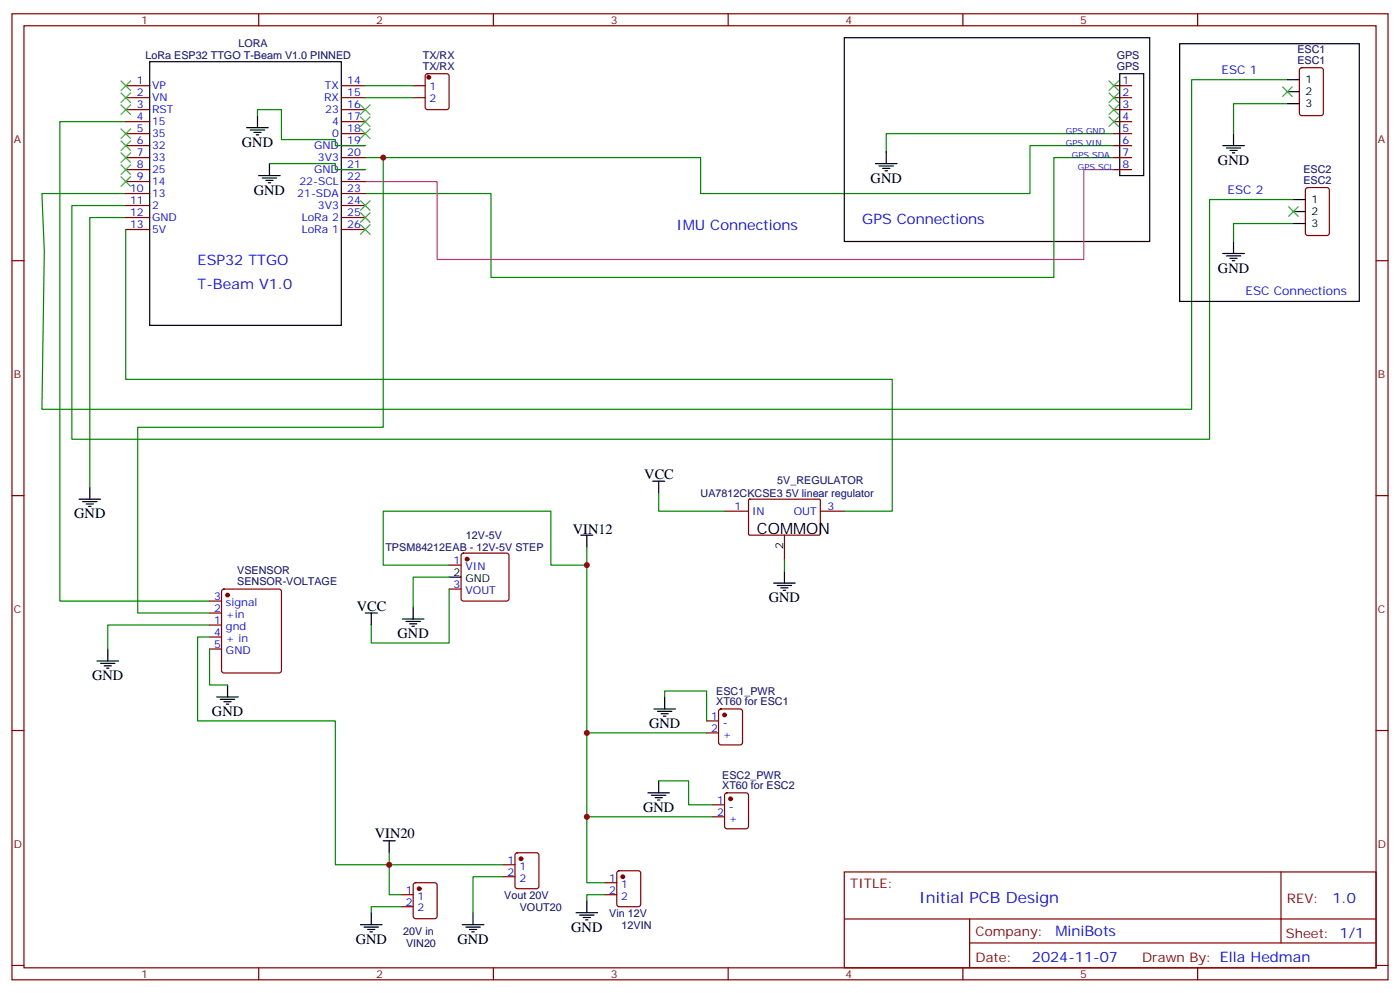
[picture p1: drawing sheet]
<svg xmlns="http://www.w3.org/2000/svg" width="412mm" height="292mm" viewBox="0 0 412 292" stroke-linecap="round" stroke-linejoin="round" font-family="sans-serif">
<g fill="none" stroke="#870000" stroke-width=".35">
<path d="M3.5 4.1h405.4v284.3h-405.4zM7.1 7.6h398.2v277.3h-398.2zM76.2 4.1v3.5M145.3 4.1v3.5M214.5 4.1v3.5M283.6 4.1v3.5M352.8 4.1v3.5M37 25.2h7.1M37 28.8h7.1M37 32.3h7.1M37 35.8h7.1M37 39.3h7.1"/>
<path d="M100.5 25.2h7.1M100.5 28.8h7.1M100.5 32.3h7.1M100.5 35.8h7.1M100.5 39.3h7.1M121.7 25.2h3.5M121.7 28.8h3.5M125.5 21.9l.4-.2h5.7l.6 .4 .1 9.5-.5 .6-5.9 .1-.6-.5-.1-9.4zM328.1 25.2h5.3M328.1 28.8h5.3M328.1 32.3h5.3M328.1 35.8h5.3"/>
<path d="M328.1 39.3h5.3M383 20.1l.5-.2h5.6l.7 .5v12.9l-.4 .7h-5.9l-.7-.4v-13zM37 42.9h7.1M37 46.4h7.1M37 49.9h7.1M37 53.4h7.1M37 57h7.1M100.5 42.9h7.1M100.5 46.4h7.1M100.5 49.9h7.1M100.5 53.4h7.1M100.5 57h7.1"/>
<path d="M328.1 42.9h5.3M328.1 46.4h5.3M328.1 49.9h5.3M384.8 55.4l.4-.2h5.7l.6 .4 .1 13-.5 .7h-5.9l-.6-.4-.1-13zM3.5 76.7h3.6M37 60.5h7.1M37 64h7.1M37 67.6h7.1M100.5 60.5h7.1M100.5 64h7.1M100.5 67.6h7.1M405.3 76.7h3.6"/>
<path d="M3.5 145.9h3.6M213.4 150.5h7.1M220.5 147.1l.3-.2 20.7 .1 .2 .3-.1 10-.3 .2h-20.6l-.2-.3zM231.1 157.5v7.1M241.7 150.5h7M405.3 145.9h3.6M61.7 176.9h3.6M65.5 173.6l.5-.2h16.2l.5 .2 .2 .5v23.3l-.2 .5-.5 .2h-16.2l-.5-.2-.2-.5v-23.3zM132.3 166.3h3.5M132.3 173.4h3.5M136.1 163l.4-.2h12.7l.5 .2 .2 .5v12.7l-.2 .5-.5 .2h-12.7l-.5-.2-.2-.5v-12.7zM61.7 180.4h3.6"/>
<path d="M61.7 184h3.6M61.7 187.5h3.6M61.7 191h3.6M3.5 215h3.6M208.1 212.2h3.6M208.1 215.7h3.6M211.9 208.9l.5-.2h5.6l.7 .4v9.4l-.4 .7-5.9 .1-.7-.5v-9.4zM405.3 215h3.6M209.9 236.9h3.5M213.7 233.6l.4-.2h5.7l.6 .4 .1 9.4-.5 .7h-5.9l-.6-.4-.1-9.4zM148.2 254.5h3.5M148.2 258.1h3.5"/>
<path d="M151.9 251.2l.5-.2h5.6l.7 .4v9.5l-.4 .6-5.9 .1-.7-.5v-9.4zM178.2 259.8h3.5M181.9 256.5l.5-.2h5.6l.7 .4v9.5l-.4 .6-5.9 .1-.7-.5v-9.4zM209.9 240.4h3.5M248.7 256.6h156.6v28.3h-156.6zM377.3 256.7v20.8M118.2 263.3h3.5M118.2 266.9h3.5M121.9 260l.5-.2h5.7l.6 .5 .1 9.4-.5 .6-5.9 .1-.6-.5-.1-9.4zM178.2 263.3h3.5M248.7 270.5h156.5M285.6 277.5h119.6"/>
<path d="M285.6 270.5v14.1M3.5 284.2h3.6M76.2 284.9v3.5M145.3 284.9v3.5M214.5 284.9v3.5M283.6 284.9v3.5M352.8 284.9v3.5M405.3 284.2h3.6"/>
</g>
<g fill="none" stroke="#008700" stroke-width=".35">
<path d="M37 35.8h-19.4v141.1h44.1M75.8 34v-1.7h7.1v8.8h15.9v1.8h8.8M107.6 25.2h14.1M107.6 28.8h14.1M328.1 39.3h-67v5.3M379.2 23.5h-28.2v97h-338.7l.8-46.6-.8-16.9h24.7M379.2 30.5h-15.8v8.8M79.4 48.2h19.4v1.7h8.8M112.9 46.4v79.4h-72.3v54.6h21.1M328.1 42.9h-24.7v14.1h-97v-10.6h-98.8M328.1 46.4h-17.7v35.3h-165.8v-24.7h-37M381 58.7h-24.7v70.6h-335.1v-68.8h15.8"/>
<path d="M37 64h-10.5v79.4M37 67.6v44.1h225.8v38.8h-14.1M381 65.8h-17.6v5.3M194 145.2v5.3h19.4M132.3 166.3h-19.4v-15.8h49.4v15.8h10.6M132.3 173.4v15.9h-22.9v-5.3M132.3 169.9h-10.6v8.8M172.9 161v98.8h5.3M231.1 164.6v3.5M61.7 184h-30v7M61.7 187.5h-3.5v24.7h40.6v42.3h49.4M61.7 191v10.6h5.3"/>
<path d="M172.9 215.7h35.2M195.8 205.1v-1.7h12.3v8.8M194 229.8h8.8v7.1h7.1M114.7 251v12.3h3.5M148.2 258.1h-8.9v10.5M172.9 240.4h37M118.2 266.9h-8.8v1.7M178.2 263.3h-5.3v1.8"/>
</g>
<g fill="none" stroke="#000" stroke-width=".35">
<path d="M44.1 18.2h56.4v77.6h-56.4zM248.7 11.1h90v60h-90zM347.5 12.9h52.9v75.8h-52.9zM72.7 37.6h6.3M73.7 38.3h4.3M74.8 39h2.1M75.5 39.7h.7M75.8 34v3.6M329.8 21.7h7.1v30h-7.1zM363.4 39.3v3.6M379.2 23.5h3.6M379.2 27h3.6"/>
<path d="M379.2 30.5h3.6M76.2 51.7h6.3M77.3 52.4h4.2M78.3 53.1h2.1M79 53.8h.7M79.4 48.2v3.5M257.9 48.2h6.3M258.9 48.9h4.3M260 49.6h2.1M260.7 50.3h.7M261.1 44.6v3.6M360.2 42.9h6.3"/>
<path d="M361.2 43.6h4.3M362.3 44.3h2.1M363 45h.7M381 58.7h3.5M360.2 74.6h6.3M361.2 75.3h4.3M362.3 76h2.1M363 76.7h.7M363.4 71.1v3.5M381 62.3h3.5M381 65.8h3.5M23.3 146.9h6.3"/>
<path d="M24.3 147.6h4.3M25.4 148.3h2.1M26.1 149h.7M26.5 143.4v3.5M171.1 157.5h3.5M172.9 157.5v3.5M192.3 141.6h3.5M194 141.6v3.6M121.7 178.7v3.5M132.3 169.9h3.5M227.9 171.6h6.3M229 172.3h4.2"/>
<path d="M230 173h2.1M230.7 173.7h.7M231.1 168.1v3.5M28.6 194.6h6.3M29.6 195.3h4.3M30.7 196h2.1M31.4 196.7h.7M31.7 191v3.6M107.6 180.4h3.5M109.4 180.4v3.6M118.5 182.2h6.4M119.6 182.9h4.2"/>
<path d="M120.6 183.6h2.2M121.4 184.3h.7M63.9 205.1h6.3M64.9 205.8h4.2M66 206.6h2.1M66.7 207.3h.7M67 201.6v3.5M192.6 208.7h6.4M193.7 209.4h4.2M194.7 210.1h2.1M195.4 210.8h.7M195.8 205.1v3.6"/>
<path d="M190.9 233.4h6.3M191.9 234.1h4.2M193 234.8h2.1M193.7 235.5h.7M194 229.8v3.6M112.9 247.5h3.5M114.7 247.5v3.5M106.2 272.2h6.3M107.2 272.9h4.3M108.3 273.6h2.1M109 274.3h.7M109.4 268.6v3.6"/>
<path d="M136.2 272.2h6.3M137.2 272.9h4.3M138.3 273.6h2.1M139 274.3h.7M139.3 268.6v3.6M169.7 268.6h6.3M170.7 269.3h4.3M171.8 270.1h2.1M172.5 270.8h.7M172.9 265.1v3.5"/>
</g>
<path d="M328.1 49.9h-8.8v26.5h-190.5v-23h-21.2" fill="none" stroke="#c39" stroke-width=".35"/>
<g fill="none" stroke="#3c3" stroke-width=".35">
<path d="M35.6 23.8l2.9 2.8M35.6 30.9l2.9 2.8M35.6 27.3l2.9 2.9M35.6 37.9l2.9 2.8M38.5 23.8l-2.9 2.8M38.5 30.9l-2.9 2.8M38.5 27.3l-2.9 2.9M38.5 37.9l-2.9 2.8M106.2 30.9l2.8 2.8M106.2 37.9l2.8 2.8M106.2 34.4l2.8 2.8M109 30.9l-2.8 2.8"/>
<path d="M109 37.9l-2.8 2.8M109 34.4l-2.8 2.8M326.7 23.8l2.8 2.8M326.7 27.3l2.8 2.9M326.7 30.9l2.8 2.8M326.7 34.4l2.8 2.8M329.5 23.8l-2.8 2.8M329.5 27.3l-2.8 2.9M329.5 30.9l-2.8 2.8M329.5 34.4l-2.8 2.8M377.8 25.6l2.8 2.8M380.6 25.6l-2.8 2.8"/>
<path d="M35.6 45l2.9 2.8M35.6 48.5l2.9 2.8M35.6 41.5l2.9 2.8M35.6 52l2.9 2.9M38.5 45l-2.9 2.8M38.5 48.5l-2.9 2.8M38.5 41.5l-2.9 2.8M38.5 52l-2.9 2.9M106.2 59.1l2.8 2.8M109 59.1l-2.8 2.8M106.2 66.1l2.8 2.9M106.2 62.6l2.8 2.8"/>
<path d="M109 66.1l-2.8 2.9M109 62.6l-2.8 2.8M379.6 60.9l2.8 2.8M382.4 60.9l-2.8 2.8"/>
</g>
<g fill="#870000" stroke="#870000" stroke-width=".35">
<circle cx="67" cy="175.2" r=".53"/>
<circle cx="153.5" cy="252.8" r=".53"/>
<circle cx="123.5" cy="261.6" r=".53"/>
<circle cx="183.4" cy="258.1" r=".53"/>
<circle cx="213.4" cy="210.4" r=".53"/>
<circle cx="215.2" cy="235.1" r=".53"/>
<circle cx="137.6" cy="164.6" r=".53"/>
<circle cx="126.3" cy="22.8" r=".53"/>
</g>
<g fill="#c00">
<circle cx="112.9" cy="46.4" r=".88"/>
<circle cx="114.7" cy="254.5" r=".88"/>
<circle cx="172.9" cy="240.4" r=".88"/>
<circle cx="172.9" cy="215.7" r=".88"/>
<circle cx="172.9" cy="166.3" r=".88"/>
</g>
<text font-size="4.6" x="223" y="157.2">COMMON</text>
<text font-size="4.6" fill="#00f" x="270.8" y="265.7">Initial PCB Design</text>
<g font-size="4.2">
<text x="71.3" y="43.2">GND</text>
<text x="256.5" y="53.8">GND</text>
<text x="358.8" y="48.5">GND</text>
<text x="74.8" y="57.3">GND</text>
<text x="358.8" y="80.3">GND</text>
<text x="189.8" y="140.9">VCC</text>
<text x="21.9" y="152.6">GND</text>
<text x="168.7" y="157.2">VIN12</text>
<text x="105.1" y="179.7">VCC</text>
<text x="226.5" y="177.3">GND</text>
<text x="117.1" y="187.9">GND</text>
<text x="27.2" y="200.2">GND</text>
<text x="62.4" y="210.8">GND</text>
<text x="191.2" y="214.3">GND</text>
<text x="189.4" y="239">GND</text>
<text x="110.4" y="246.8">VIN20</text>
<text x="168.3" y="274.3">GND</text>
<text x="104.8" y="277.8">GND</text>
<text x="134.8" y="277.8">GND</text>
</g>
<g font-size="4.2" fill="#00f">
<text x="254" y="65.8">GPS Connections</text>
<text x="199.3" y="67.6">IMU Connections</text>
<text x="58.2" y="78.1">ESP32 TTGO</text>
<text x="58.2" y="85.2">T-Beam V1.0</text>
<text x="392.5" y="265.9">1.0</text>
<text x="310.9" y="275.5">MiniBots</text>
<text x="304" y="283.3">2024-11-07</text>
</g>
<g font-size="3.9" fill="#800">
<text x="250.5" y="261.2">TITLE:</text>
<text x="379.1" y="265.9">REV:</text>
<text x="287.4" y="275.4">Company:</text>
<text x="378.7" y="276">Sheet: 1/1</text>
<text x="287.4" y="283.1">Date:</text>
<text x="336.4" y="283.2">Drawn By: Ella Hedman</text>
</g>
<g font-size="3.5" fill="#00f">
<text x="359.8" y="21.7">ESC 1</text>
<text x="361.6" y="57">ESC 2</text>
<text x="366.9" y="87">ESC Connections</text>
</g>
<g font-size="3.2" fill="#800">
<text x="41.6" y="7.1">1</text>
<text x="110.8" y="7.1">2</text>
<text x="179.9" y="7.1">3</text>
<text x="249.1" y="7.1">4</text>
<text x="318.2" y="7.1">5</text>
<text x="4.1" y="42.2">A</text>
<text x="405.9" y="42.2">A</text>
<text x="4.1" y="111.3">B</text>
<text x="405.9" y="111.3">B</text>
<text x="4.1" y="180.4">C</text>
<text x="405.9" y="180.4">C</text>
<text x="4.1" y="249.6">D</text>
<text x="405.9" y="249.6">D</text>
<text x="41.6" y="287.9">1</text>
<text x="110.8" y="287.9">2</text>
<text x="179.9" y="287.9">3</text>
<text x="249.1" y="287.9">4</text>
<text x="318.2" y="287.9">5</text>
</g>
<g font-size="3.2" fill="#000080">
<text x="42.9" y="17.5">LoRa ESP32 TTGO T-Beam V1.0 PINNED</text>
<text x="70.2" y="13.9">LORA</text>
<text x="124.5" y="17.5">TX/RX</text>
<text x="328.9" y="17.2">GPS</text>
<text x="382.2" y="15.7">ESC1</text>
<text x="124.5" y="20.6">TX/RX</text>
<text x="328.9" y="20.5">GPS</text>
<text x="382.2" y="18.9">ESC1</text>
<text x="383.9" y="51">ESC2</text>
<text x="383.9" y="54.2">ESC2</text>
<text x="229" y="142.5">5V_REGULATOR</text>
<text x="206.4" y="146.3">UA7812CKCSE3 5V linear regulator</text>
<text x="137.2" y="158.7">12V-5V</text>
<text x="113.5" y="162.2">TPSM84212EAB - 12V-5V STEP</text>
<text x="69.9" y="172.1">SENSOR-VOLTAGE</text>
<text x="69.9" y="168.9">VSENSOR</text>
<text x="211" y="207.5">XT60 for ESC1</text>
<text x="211" y="204.5">ESC1_PWR</text>
<text x="212.7" y="232.2">XT60 for ESC2</text>
<text x="212.7" y="229.2">ESC2_PWR</text>
<text x="148.5" y="264.5">Vout 20V</text>
<text x="153.1" y="268">VOUT20</text>
<text x="179.5" y="269.8">Vin 12V</text>
<text x="118.8" y="275.1">20V in</text>
<text x="183.1" y="273.3">12VIN</text>
<text x="119.6" y="278.6">VIN20</text>
</g>
<g font-size="3.2" fill="#00f">
<text x="40.3" y="24.9">1</text>
<text x="40.3" y="28.4">2</text>
<text x="44.8" y="26.3">VP</text>
<text x="44.8" y="29.8">VN</text>
<text x="95.5" y="29.8">RX</text>
<text x="95.7" y="26.3">TX</text>
<text x="102.3" y="24.9">14</text>
<text x="102.3" y="28.4">15</text>
<text x="126.5" y="26.6">1</text>
<text x="330.7" y="24.9">1</text>
<text x="330.7" y="28.4">2</text>
<text x="40.3" y="31.9">3</text>
<text x="40.3" y="35.5">4</text>
<text x="44.8" y="33.3">RST</text>
<text x="95.8" y="33.3">23</text>
<text x="102.3" y="31.9">16</text>
<text x="102.3" y="35.5">17</text>
<text x="126.5" y="30.2">2</text>
<text x="330.7" y="31.9">3</text>
<text x="330.7" y="35.5">4</text>
<text x="40.3" y="39">5</text>
<text x="44.8" y="36.9">15</text>
<text x="44.8" y="40.4">35</text>
<text x="97.8" y="36.9">4</text>
<text x="97.8" y="40.4">0</text>
<text x="102.3" y="39">18</text>
<text x="330.7" y="39">5</text>
<text x="40.3" y="42.5">6</text>
<text x="40.3" y="46">7</text>
<text x="44.8" y="43.9">32</text>
<text x="44.8" y="47.4">33</text>
<text x="92.6" y="43.9">GND</text>
<text x="93.6" y="47.4">3V3</text>
<text x="102.3" y="42.5">19</text>
<text x="102.3" y="46">20</text>
<text x="330.7" y="42.5">6</text>
<text x="330.7" y="46">7</text>
<text x="40.3" y="49.6">8</text>
<text x="40.3" y="53.1">9</text>
<text x="44.8" y="51">25</text>
<text x="92.6" y="51">GND</text>
<text x="102.3" y="49.6">21</text>
<text x="102.3" y="53.1">22</text>
<text x="330.7" y="49.6">8</text>
<text x="38.3" y="56.6">10</text>
<text x="44.8" y="54.5">14</text>
<text x="44.8" y="58">13</text>
<text x="87.6" y="58">21-SDA</text>
<text x="88.2" y="54.5">22-SCL</text>
<text x="102.3" y="56.6">23</text>
<text x="38.3" y="60.1">11</text>
<text x="38.3" y="63.7">12</text>
<text x="44.8" y="61.6">2</text>
<text x="44.8" y="65.1">GND</text>
<text x="88.9" y="65.1">LoRa 2</text>
<text x="93.6" y="61.6">3V3</text>
<text x="102.3" y="60.1">24</text>
<text x="102.3" y="63.7">25</text>
<text x="38.3" y="67.2">13</text>
<text x="44.8" y="68.6">5V</text>
<text x="88.9" y="68.6">LoRa 1</text>
<text x="102.3" y="67.2">26</text>
<text x="216.4" y="150.1">1</text>
<text x="221.5" y="151.5">IN</text>
<text x="233.8" y="151.5">OUT</text>
<text x="243.8" y="150.1">3</text>
<text x="133.6" y="166">1</text>
<text x="137.1" y="167.7">VIN</text>
<text x="133.6" y="173">3</text>
<text x="63.1" y="176.6">3</text>
<text x="66.6" y="178.3">signal</text>
<text x="137.1" y="174.8">VOUT</text>
<text x="63.1" y="180.1">2</text>
<text x="63.1" y="183.6">1</text>
<text x="66.6" y="181.9">+in</text>
<text x="66.6" y="185.4">gnd</text>
<text x="63.1" y="187.1">4</text>
<text x="63.1" y="190.7">5</text>
<text x="66.6" y="188.9">+ in</text>
<text x="66.6" y="192.4">GND</text>
<text x="209.5" y="211.8">1</text>
<text x="209.5" y="215.4">2</text>
<text x="213" y="213.6">-</text>
<text x="213" y="217.1">+</text>
<text x="211.2" y="236.5">1</text>
<text x="214.7" y="238.3">-</text>
<text x="211.2" y="240.1">2</text>
<text x="214.7" y="241.8">+</text>
<text x="149.5" y="254.2">1</text>
<text x="149.5" y="257.7">2</text>
<text x="153" y="255.9">1</text>
<text x="119.5" y="263">1</text>
<text x="153" y="259.5">2</text>
<text x="179.5" y="259.5">1</text>
<text x="179.5" y="263">2</text>
<text x="183" y="261.2">1</text>
<text x="119.5" y="266.5">2</text>
<text x="123" y="264.8">1</text>
<text x="123" y="268.3">2</text>
<text x="183" y="264.8">2</text>
</g>
<g font-size="3.2">
<text x="384.5" y="24.5">1</text>
<text x="384.5" y="28">2</text>
<text x="384.5" y="31.6">3</text>
<text x="386.3" y="59.8">1</text>
<text x="386.3" y="63.3">2</text>
<text x="386.3" y="66.9">3</text>
<text x="230.7" y="161.6" transform="rotate(-90 230.7 161.6)">2</text>
<text x="133.6" y="169.5">2</text>
<text x="137.1" y="171.3">GND</text>
</g>
<g font-size="2.5" fill="#00f">
<text x="314" y="39.3">GPS GND</text>
<text x="314" y="42.9">GPS VIN</text>
<text x="315.7" y="46.4">GPS SDA</text>
<text x="317.5" y="49.9">GPS SCL</text>
</g>
</svg>
